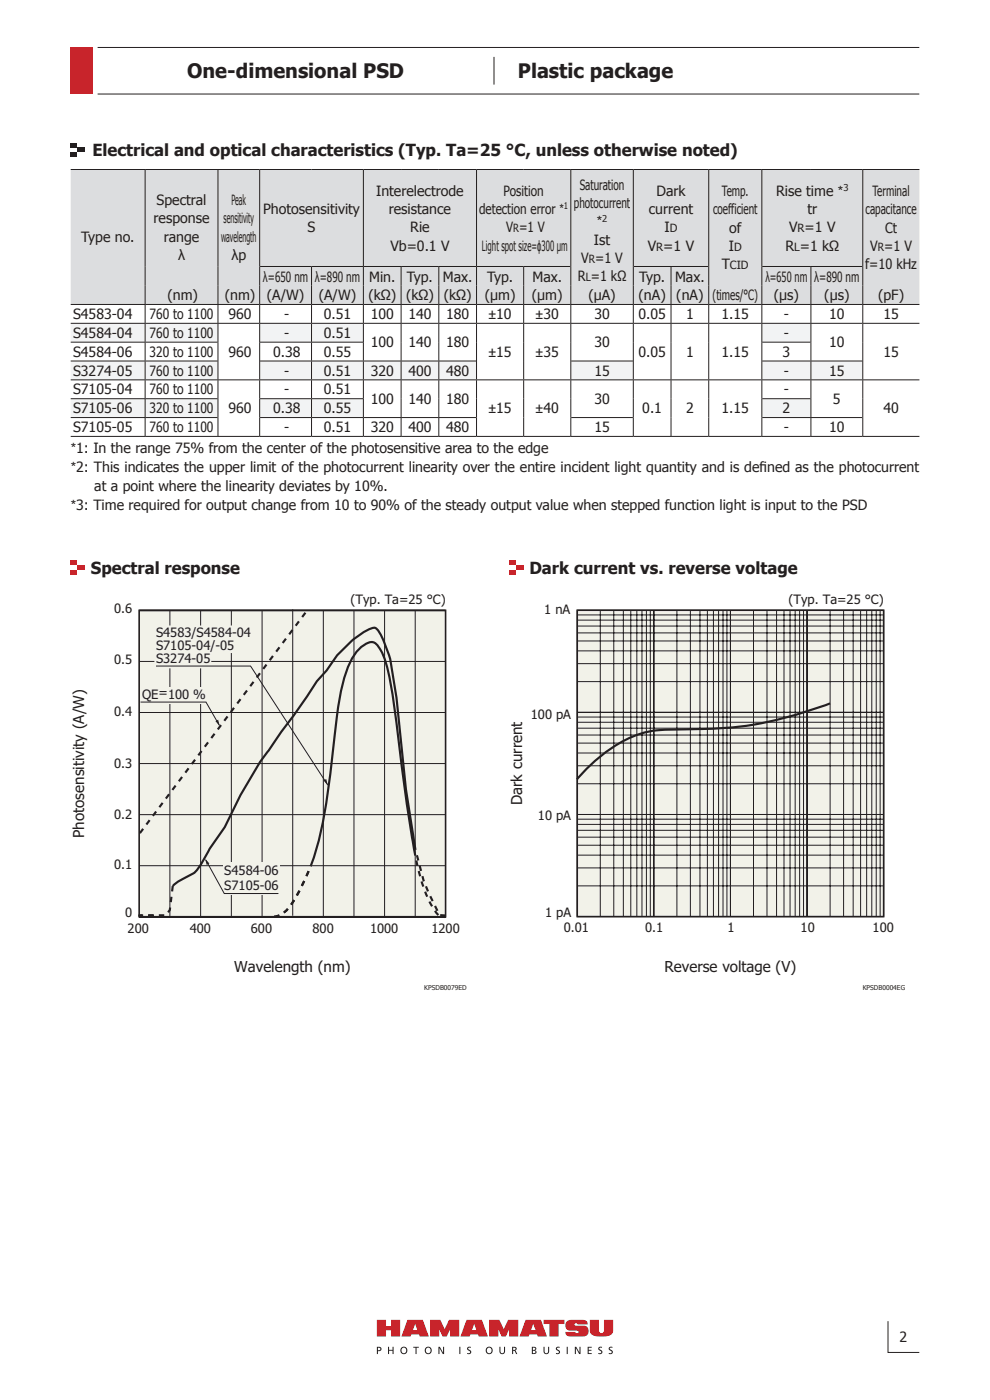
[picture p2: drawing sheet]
<svg xmlns="http://www.w3.org/2000/svg" width="210mm" height="297mm" viewBox="0 0 210 297" stroke-linecap="round" stroke-linejoin="round" font-family="sans-serif">
<g fill="#c8242b">
<path d="M79.9 280h2v1.3h1v-1.3h2v3.5h-2v-1.3h-1v1.3h-2z"/>
<path d="M115.3 280h4.4v.9h-1.2v2.6h-1.9v-2.6h-1.3z"/>
<path d="M91.2 280h2.2l.9 2 .9-2h2.2v3.5h-1.9v-1.5l-.7 1.5h-.9l-.7-1.5v1.5h-2z"/>
<path d="M103.8 280h2.1l1 2 .9-2h2.1v3.5h-1.9v-1.5l-.7 1.5h-.9l-.7-1.5v1.5h-1.9z"/>
<path d="M120.3 280.3l.8-.3h2.5a.92 .92 0 0 1 1.1 1h-2.1a.34 .34 0 0 0-.4-.3 .34 .34 0 0 0-.3 .4l.1 .1a4.3 4.3 0 0 1 2.5 .3 1.23 1.23 0 0 1 .2 1.3 1.23 1.23 0 0 1-1.1 .7h-2.6a.92 .92 0 0 1-1.1-.9h2.1l.4 .2 .3-.1-.1-.4a3.8 3.8 0 0 1-2.3-.3 1.25 1.25 0 0 1 0-1.7z"/>
<path d="M125.1 280h2v2.3a.53 .53 0 0 0 .5 .5 .53 .53 0 0 0 .5-.5v-2.3h2v2.3a1.57 1.57 0 0 1-2 1.2 3.7 3.7 0 0 1-2.7-.5l-.3-.7z"/>
<path d="M86.4 280l-1.3 3.5h2l.1-.4h1.7l.1 .4h2l-1.3-3.5zM88.1 280.9l.4 1.3h-.9z"/>
<path d="M99 280l-1.3 3.5h1.9l.2-.4h1.6l.2 .4h1.9l-1.3-3.5zM100.6 280.9l.5 1.3h-1z"/>
<path d="M111.5 280l-1.3 3.5h1.9l.2-.4h1.6l.2 .4h1.9l-1.3-3.5zM113.1 280.9l.5 1.3h-1z"/>
</g>
<path d="M79.9 285.7l.7 .1 .3 .4a.57 .57 0 0 1-.7 .4v.7h-.3zM80.2 285.9v.5l.4-.1v-.3zM82.3 285.7v1.6h.2v-.7h.8v.7h.2v-1.6h-.2v.7h-.8v-.7zM84.9 286.5a.79 .79 0 0 1 1.5 0 .79 .79 0 0 1-1.5 0zM85.1 286.5a.56 .56 0 0 0 1.1 0 .56 .56 0 0 0-1.1 0zM87.7 285.7v.2h.4v1.4h.3v-1.4h.4v-.2zM90 286.5a.8 .8 0 0 1 1.6 0 .8 .8 0 0 1-1.6 0zM90.3 286.5a.56 .56 0 0 0 1.1 0 .56 .56 0 0 0-1.1 0zM93 285.7v1.6h.2v-1.3l.7 1.3h.3v-1.6h-.2v1.3l-.7-1.3zM97.4 285.7v1.6h.3v-1.6zM99.1 285.9a.55 .55 0 0 0 .5 .7l.1 .4h-.6v.2a.54 .54 0 0 0 .8-.2 .54 .54 0 0 0-.5-.7v-.4h.5v-.2h-.3zM103 286.5a.79 .79 0 0 1 1.5 0 .79 .79 0 0 1-1.5 0zM103.2 286.5a.56 .56 0 0 0 1.1 0 .56 .56 0 0 0-1.1 0zM105.9 285.7v.9a.6 .6 0 0 0 .6 .7 .6 .6 0 0 0 .6-.7v-.9h-.2v1.1l-.1 .2h-.5l-.1-1.3zM108.6 285.7a.7 .7 0 0 1 1 .4l-.3 .4 .4 .8h-.2l-.3-.6-.2-.1h-.2v.7h-.2zM108.8 285.9v.5l.5-.1-.1-.4zM112.8 285.7l.9 .2v.4l-.2 .2 .3 .3-.3 .4-.7 .1zM113 285.9v.5l.5-.1v-.3zM113 286.6v.5l.5-.1v-.4zM115.3 285.7v.9a.6 .6 0 0 0 .6 .7 .6 .6 0 0 0 .6-.7v-.9h-.2l-.1 1.1-.1 .2h-.4l-.2-1.3zM118 285.9a.55 .55 0 0 0 .5 .7v.4h-.6v.2a.54 .54 0 0 0 .9-.2 .54 .54 0 0 0-.6-.7v-.4h.5v-.2h-.3zM120.2 285.7v1.6h.2v-1.6zM121.9 285.7v1.6h.3v-1.3l.7 1.3h.2v-1.6h-.2v1.3l-.7-1.3zM124.7 285.7v1.6h.8v-.2h-.6v-.5h.6v-.2h-.6v-.5h.6v-.2zM127 285.9a.55 .55 0 0 0 .4 .7l.1 .4h-.6v.2a.54 .54 0 0 0 .9-.2 .54 .54 0 0 0-.6-.7v-.4h.5v-.2h-.3zM129.2 285.9a.55 .55 0 0 0 .5 .7v.4h-.6v.2a.54 .54 0 0 0 .9-.2 .54 .54 0 0 0-.6-.7v-.4h.5v-.2h-.3z" fill="#231f20"/>
<path d="M20.7 10.1h174.3M20.7 19.9h174.3M104.8 12.1v5.8" fill="none" stroke="#231f20" stroke-width=".21"/>
<path d="M15 10.1h4.7v9.8h-4.7z" fill="#c8242b"/>
<path d="M188.4 280.3v6.6h6.6" fill="none" stroke="#231f20" stroke-width=".21"/>
<path d="M15 31.3h1.5v1h-1.5z" fill="#fff"/>
<path d="M15 30.3h1.5v1h-1.5z" fill="#231f20"/>
<path d="M16.5 30.3h1.5v1h-1.5z" fill="#fff"/>
<g fill="#231f20">
<path d="M16.5 31.3h1.5v1h-1.5z"/>
<path d="M15 32.3h1.5v1h-1.5z"/>
</g>
<path d="M16.5 32.3h1.5v1h-1.5z" fill="#fff"/>
<g fill="#dcdddf">
<path d="M101.1 36h20v20.5h-20z"/>
<path d="M15 36h15.8v28.6h-15.8zM30.8 36h15.4v24.6h-15.4zM46.2 36h8.9v24.6h-8.9zM55.1 36h22v20.5h-22zM77.1 36h24v20.5h-24zM121.1 36h13.2v24.6h-13.2zM134.3 36h16v20.5h-16zM150.3 36h11.3v24.6h-11.3zM161.6 36h21.4v20.5h-21.4zM183 36h12v24.6h-12zM55.1 56.5h11v8.1h-11zM66.1 56.5h11v8.1h-11zM77.1 56.5h8v8.1h-8zM85.1 56.5h8v8.1h-8zM93.1 56.5h8v8.1h-8zM101.1 56.5h10v8.1h-10zM111.1 56.5h10v8.1h-10zM134.3 56.5h8v8.1h-8zM142.3 56.5h8v8.1h-8zM161.6 56.5h10.4v8.1h-10.4zM172 56.5h11v8.1h-11zM30.8 60.6h15.4v4h-15.4zM46.2 60.6h8.9v4h-8.9zM121.1 60.6h13.2v4h-13.2zM150.3 60.6h11.3v4h-11.3zM183 60.6h12v4h-12z"/>
</g>
<g fill="#f2f3f4">
<path d="M15 68.6h15.8v4h-15.8zM15 76.6h15.8v4h-15.8zM15 84.6h15.8v4h-15.8z"/>
<path d="M30.8 68.6h15.4v4h-15.4zM55.1 68.6h11v4h-11zM66.1 68.6h11v4h-11zM161.6 68.6h10.4v4h-10.4zM30.8 76.6h15.4v4h-15.4zM55.1 76.6h11v4h-11zM66.1 76.6h11v4h-11zM77.1 76.6h8v4h-8zM85.1 76.6h8v4h-8zM93.1 76.6h8v4h-8zM121.1 76.6h13.2v4h-13.2zM161.6 76.6h10.4v4h-10.4zM172 76.6h11v4h-11zM30.8 84.6h15.4v4h-15.4zM55.1 84.6h11v4h-11zM66.1 84.6h11v4h-11zM161.6 84.6h10.4v4h-10.4z"/>
</g>
<g fill="none" stroke="#231f20" stroke-width=".21">
<path d="M15 36h180M30.8 36v28.5M46.2 36v28.5M55.1 36v28.5M77.1 36v20.5M101.1 36v20.5M121.1 36v28.5M134.3 36v28.5M150.3 36v28.5M161.6 36v28.5M183 36v28.5M55.2 56.5h65.8"/>
<path d="M66.1 56.6v7.9M77.1 56.6v7.9M85.1 56.6v7.9M93.1 56.6v7.9M101.1 56.6v7.9M111.1 56.6v7.9M134.4 56.5h15.9M142.3 56.6v7.9M161.7 56.5h21.2M172 56.6v7.9M15 64.6h180M15 68.6h180"/>
<path d="M15 72.6h31.1M15 76.6h31.1M30.8 64.7v3.8M30.8 68.7v3.8M30.8 72.7v3.8M30.8 76.7v3.8M46.2 64.7v3.8M46.2 68.7v11.8M55.1 64.7v3.8M55.1 68.7v11.8M55.2 72.6h21.8M55.2 76.6h45.8"/>
<path d="M66.1 64.7v3.8M66.1 68.7v3.8M66.1 72.7v3.8M66.1 76.7v3.8M77.1 64.7v3.8M77.1 68.7v7.8M77.1 76.7v3.8M85.1 64.7v3.8M85.1 68.7v7.8M85.1 76.7v3.8M93.1 64.7v3.8M93.1 68.7v7.8"/>
<path d="M93.1 76.7v3.8M101.1 64.7v3.8M101.1 68.7v11.8M111.1 64.7v3.8M111.1 68.7v11.8M121.1 64.7v3.8M121.1 68.7v11.8M121.2 76.6h13.1M134.3 64.7v3.8M134.3 68.7v11.8M142.3 64.7v3.8M142.3 68.7v11.8"/>
<path d="M150.3 64.7v3.8M150.3 68.7v11.8M161.6 64.7v3.8M161.6 68.7v11.8M161.7 72.6h10.2M161.7 76.6h21.2M172 64.7v3.8M172 68.7v7.8M172 76.7v3.8M183 64.7v3.8M183 68.7v11.8M15 80.6h180"/>
<path d="M15 84.6h31.1M15 88.6h31.1M15 92.6h180M30.8 80.7v3.8M30.8 84.7v3.8M30.8 88.7v3.8M46.2 80.7v11.8M55.1 80.7v11.8M55.2 84.6h21.8M55.2 88.6h45.8M66.1 80.7v3.8M66.1 84.7v3.8"/>
<path d="M66.1 88.7v3.8M77.1 80.7v7.8M77.1 88.7v3.8M85.1 80.7v7.8M85.1 88.7v3.8M93.1 80.7v7.8M93.1 88.7v3.8M101.1 80.7v11.8M111.1 80.7v11.8M121.1 80.7v11.8M121.2 88.6h13.1M134.3 80.7v11.8"/>
<path d="M142.3 80.7v11.8M150.3 80.7v11.8M161.6 80.7v11.8M161.7 84.6h10.2M161.7 88.6h21.2M172 80.7v7.8M172 88.7v3.8M183 80.7v11.8"/>
</g>
<path d="M15 119.9h1.5v1h-1.5z" fill="#fff"/>
<path d="M15 118.9h1.5v1h-1.5z" fill="#c8242b"/>
<path d="M16.5 118.9h1.5v1h-1.5z" fill="#fff"/>
<g fill="#c8242b">
<path d="M16.5 119.9h1.5v1h-1.5z"/>
<path d="M15 120.9h1.5v1h-1.5z"/>
</g>
<path d="M16.5 120.9h1.5v1h-1.5z" fill="#fff"/>
<path d="M65.9 183.6a88.6 88.6 0 0 0 4-20.8l.2-1.9a99.5 99.5 0 0 1 3.6-21.5l.4-1.1a6.9 6.9 0 0 1 2-3.2 1.78 1.78 0 0 1 1.8 .9 17.8 17.8 0 0 1 2.3 6.8l1.3 8.4 3.9 31.2" fill="none" stroke="#231f20" stroke-width=".46" stroke-dasharray="4.6 .5 .5 .5" stroke-linecap="butt"/>
<path d="M85.4 182.4a20.7 20.7 0 0 0 3.6 9.5 6.1 6.1 0 0 0 5.5 2.6" fill="none" stroke="#231f20" stroke-width=".46" stroke-dasharray="1.1 1.1" stroke-linecap="butt"/>
<path d="M29.5 129.5h65v65h-65z" fill="#f2f2e9"/>
<path d="M29.5 129.5h65v65h-65zM29.5 129.5h65M29.5 194.5h65" fill="none" stroke="#231f20" stroke-width=".34"/>
<g fill="none" stroke="#231f20" stroke-width=".21">
<path d="M36 129.5v65M42.6 129.5v65M49.1 129.5v65M55.6 129.6v65M62.1 129.3v65M68.6 129.6v65M75.1 129.6v65M81.6 129.5v65M88.1 129.5v65M29.5 151.2h65M29.5 140.3h65M29.5 172.8h65"/>
<path d="M29.5 162h65M29.5 183.7h65"/>
</g>
<path d="M32.7 194.2h-3.4M36.6 188l-.6 5-.8 1.2h-5.5M58.1 194.5a5 5 0 0 0 3.5-2.3 42.2 42.2 0 0 0 4.3-8.6M58.1 194.5a4.6 4.6 0 0 0 3.4-2.2 48.8 48.8 0 0 0 4.5-8.7M88.3 182.6a26.1 26.1 0 0 0 4.5 11.4l.5 .5M94.5 194.2l-1.3-.1-2.3-4.6-1.1-2.7-1.7-6.6" fill="none" stroke="#231f20" stroke-width=".46" stroke-dasharray="1.1 1.1" stroke-linecap="butt"/>
<path d="M88.1 181.5l-.5-2.5a495.7 495.7 0 0 1-4-29.6 35.5 35.5 0 0 0-2.9-11.5l-.2-.5a1.82 1.82 0 0 0-2.9-.8 9.5 9.5 0 0 0-4.1 5.8 70.2 70.2 0 0 0-2.6 14.9l-.5 3.7a107.1 107.1 0 0 1-3.9 21.1l-.5 1.5M88.1 180.2l-2-12.8-2-19.4-1.3-8.2a22.3 22.3 0 0 0-2.9-6.4l-.5-.2a13.7 13.7 0 0 0-4.8 2.7l-3.1 3.1-2.2 3.2-2.1 2.3a75.4 75.4 0 0 1-5.8 8.4l-6.2 8.7-4.2 7.1-3.3 6.8-3.2 4.6a20.2 20.2 0 0 1-3.5 5.2l-1.3 .7a9.4 9.4 0 0 0-3.1 2" fill="none" stroke="#231f20" stroke-width=".46"/>
<path d="M30 145.8h14.2v3.6h-14.2z" fill="#f2f2e9"/>
<path d="M29.8 148.9h13.9l2.8 5" fill="none" stroke="#231f20" stroke-width=".21"/>
<path d="M45.7 153l.6-.3 .3 1.3z" fill="#231f20"/>
<path d="M47.3 183.1h12v6.8h-12z" fill="#f2f2e9"/>
<path d="M43.7 182.4l3.9 7.2h11.5" fill="none" stroke="#231f20" stroke-width=".21"/>
<path d="M43.5 182.2l.9 1-.6 .3z" fill="#231f20"/>
<path d="M32.7 132.7h20.7v2.9h-3.5v2.9h-5.1v3.3h-12.1z" fill="#f2f2e9"/>
<path d="M68.6 165.6l.6-.3 .3 1.3z" fill="#231f20"/>
<path d="M33.1 141.3h20.1l16.3 25.3" fill="none" stroke="#231f20" stroke-width=".21"/>
<path d="M29.7 176.7l35.5-47.2" fill="none" stroke="#231f20" stroke-width=".46" stroke-dasharray="1.1 1.1" stroke-linecap="butt"/>
<path d="M108 119.9h1.5v1h-1.5z" fill="#fff"/>
<path d="M108 118.9h1.5v1h-1.5z" fill="#c8242b"/>
<path d="M109.5 118.9h1.5v1h-1.5z" fill="#fff"/>
<g fill="#c8242b">
<path d="M109.5 119.9h1.5v1h-1.5z"/>
<path d="M108 120.9h1.5v1h-1.5z"/>
</g>
<path d="M109.5 120.9h1.5v1h-1.5z" fill="#fff"/>
<path d="M122.4 129.5h65v65h-65z" fill="#f2f2e9" stroke="#231f20" stroke-width=".34"/>
<g fill="none" stroke="#231f20" stroke-width=".21">
<path d="M122.4 138.1h65M122.4 136h65M122.4 134.3h65M122.4 132.8h65M122.4 131.6h65M122.4 130.5h65M122.4 129.5h65v65h-65zM127.3 129.5v65M130.2 129.5v65M132.2 129.5v65M133.8 129.5v65M135.1 129.5v65"/>
<path d="M136.2 129.5v65M137.1 129.5v65M137.9 129.5v65M138.7 129.5v65M143.6 129.5v65M146.4 129.5v65M148.5 129.5v65M150.1 129.5v65M151.3 129.5v65M152.4 129.5v65M153.4 129.5v65M154.2 129.5v65"/>
<path d="M154.9 129.5v65M159.8 129.5v65M162.7 129.5v65M164.7 129.5v65M166.3 129.5v65M167.6 129.5v65M168.7 129.5v65M169.6 129.5v65M170.4 129.5v65M171.2 129.5v65M176.1 129.5v65M178.9 129.5v65"/>
<path d="M181 129.5v65M182.6 129.5v65M183.8 129.5v65M184.9 129.5v65M185.9 129.5v65M186.7 129.5v65M122.4 151.1h65M122.4 159.7h65M122.4 157.6h65M122.4 155.9h65M122.4 154.5h65M122.4 153.2h65"/>
<path d="M122.4 152.1h65M122.4 144.6h65M122.4 140.8h65M122.4 172.8h65M122.4 179.3h65M122.4 177.6h65M122.4 176.1h65M122.4 174.9h65M122.4 173.8h65M122.4 166.3h65M122.4 162.5h65M122.4 187.9h65"/>
<path d="M122.4 184.1h65M122.4 181.4h65"/>
</g>
<path d="M176.1 149.2a80.6 80.6 0 0 1-32.2 5.5 22.3 22.3 0 0 0-16.5 5.8l-2.4 2-2.6 2.8" fill="none" stroke="#231f20" stroke-width=".46"/>
<g font-size="4.2" fill="#231f20">
<text x="39.7" y="16.5">One-dimensional PSD</text>
<text x="109.9" y="16.5">Plastic package</text>
</g>
<g font-size="3.5" fill="#231f20">
<text x="19.6" y="33">Electrical and optical characteristics (Typ. Ta=25 °C, unless otherwise noted)</text>
<text x="19.3" y="121.7">Spectral response</text>
<text x="112.3" y="121.7">Dark current vs. reverse voltage</text>
</g>
<g font-size="3.2" fill="#231f20">
<text x="110.7" y="170.8" transform="rotate(-90 110.7 170.8)">Dark current</text>
<text x="17.8" y="177.7" transform="rotate(-90 17.8 177.7)">Photosensitivity (A/W)</text>
<text x="49.7" y="206.2">Wavelength (nm)</text>
<text x="141" y="206.2">Reverse voltage (V)</text>
</g>
<g font-size="3" fill="#231f20">
<text x="79.8" y="41.5">Interelectrode</text>
<text x="106.8" y="41.5">Position</text>
<text x="123" y="40.3">Saturation</text>
<text x="139.2" y="41.5">Dark</text>
<text x="153.1" y="41.6">Temp.</text>
<text x="164.6" y="41.5">Rise time *</text>
<text x="185.1" y="41.6">Terminal</text>
<text x="32.6" y="47.4">response</text>
<text x="33.2" y="43.5">Spectral</text>
<text x="47.4" y="47.4">sensitivity</text>
<text x="49.1" y="43.5">Peak</text>
<text x="55.8" y="45.4">Photosensitivity</text>
<text x="82.5" y="45.4">resistance</text>
<text x="101.6" y="45.4">detection error *</text>
<text x="121.7" y="44.1">photocurrent</text>
<text x="126.6" y="48">*</text>
<text x="137.6" y="45.4">current</text>
<text x="151.3" y="45.5">coefficient</text>
<text x="171.3" y="45.4">tr</text>
<text x="183.6" y="45.5">capacitance</text>
<text x="17.2" y="51.4">Type no.</text>
<text x="34.8" y="51.3">range</text>
<text x="46.9" y="51.3">wavelength</text>
<text x="65.2" y="49.3">S</text>
<text x="82.8" y="53.2">Vb=0.1 V</text>
<text x="87" y="49.3">Rie</text>
<text x="102.2" y="53.2">Light spot size=ϕ300 µm</text>
<text x="107.4" y="49.3">V =1 V</text>
<text x="126" y="51.9">Ist</text>
<text x="137.4" y="53.2">V =1 V</text>
<text x="141" y="49.3">I</text>
<text x="154.6" y="53.2">I</text>
<text x="154.7" y="49.4">of</text>
<text x="166.6" y="53.2">R =1 kΩ</text>
<text x="167.4" y="49.3">V =1 V</text>
<text x="184.6" y="53.2">V =1 V</text>
<text x="187.8" y="49.4">Ct</text>
<text x="37.8" y="55.2">λ</text>
<text x="49.1" y="55.2">λp</text>
<text x="55.8" y="59.8">λ=650 nm</text>
<text x="66.8" y="59.8">λ=890 nm</text>
<text x="78.3" y="59.8">Min.</text>
<text x="86.3" y="59.8">Typ.</text>
<text x="93.9" y="59.8">Max.</text>
<text x="103.3" y="59.8">Typ.</text>
<text x="112.9" y="59.8">Max.</text>
<text x="122.6" y="59.7">R =1 kΩ</text>
<text x="123.3" y="55.8">V =1 V</text>
<text x="135.6" y="59.8">Typ.</text>
<text x="143.2" y="59.8">Max.</text>
<text x="153.1" y="57.1">T</text>
<text x="162.4" y="59.8">λ=650 nm</text>
<text x="172.7" y="59.8">λ=890 nm</text>
<text x="183.5" y="57.1">f=10 kHz</text>
<text x="35.5" y="63.7">(nm)</text>
<text x="47.7" y="63.7">(nm)</text>
<text x="56.6" y="63.7">(A/W)</text>
<text x="67.6" y="63.7">(A/W)</text>
<text x="78.1" y="63.7">(kΩ)</text>
<text x="86.1" y="63.7">(kΩ)</text>
<text x="94.1" y="63.7">(kΩ)</text>
<text x="102.8" y="63.7">(µm)</text>
<text x="112.8" y="63.7">(µm)</text>
<text x="124.8" y="63.7">(µA)</text>
<text x="135.5" y="63.7">(nA)</text>
<text x="143.5" y="63.7">(nA)</text>
<text x="151.1" y="63.7">(times/°C)</text>
<text x="164.1" y="63.7">(µs)</text>
<text x="174.8" y="63.7">(µs)</text>
<text x="186.3" y="63.7">(pF)</text>
<text x="15.5" y="67.7">S4583-04</text>
<text x="15.5" y="71.7">S4584-04</text>
<text x="31.7" y="67.7">760 to 1100</text>
<text x="31.7" y="71.7">760 to 1100</text>
<text x="48.5" y="67.7">960</text>
<text x="60.3" y="67.7">-</text>
<text x="60.3" y="71.7">-</text>
<text x="68.7" y="67.7">0.51</text>
<text x="68.7" y="71.7">0.51</text>
<text x="78.6" y="67.7">100</text>
<text x="86.6" y="67.7">140</text>
<text x="94.6" y="67.7">180</text>
<text x="103.6" y="67.7">±10</text>
<text x="113.6" y="67.7">±30</text>
<text x="126.1" y="67.7">30</text>
<text x="135.4" y="67.7">0.05</text>
<text x="145.5" y="67.7">1</text>
<text x="153.1" y="67.7">1.15</text>
<text x="166.3" y="67.7">-</text>
<text x="166.3" y="71.7">-</text>
<text x="175.9" y="67.7">10</text>
<text x="187.4" y="67.7">15</text>
<text x="15.5" y="75.7">S4584-06</text>
<text x="31.7" y="75.7">320 to 1100</text>
<text x="48.5" y="75.7">960</text>
<text x="57.9" y="75.7">0.38</text>
<text x="68.7" y="75.7">0.55</text>
<text x="78.6" y="73.7">100</text>
<text x="86.6" y="73.7">140</text>
<text x="94.6" y="73.7">180</text>
<text x="103.6" y="75.7">±15</text>
<text x="113.6" y="75.7">±35</text>
<text x="126.1" y="73.7">30</text>
<text x="135.4" y="75.7">0.05</text>
<text x="145.5" y="75.7">1</text>
<text x="153.1" y="75.7">1.15</text>
<text x="166" y="75.7">3</text>
<text x="175.9" y="73.7">10</text>
<text x="187.4" y="75.7">15</text>
<text x="15.5" y="79.7">S3274-05</text>
<text x="15.5" y="83.7">S7105-04</text>
<text x="31.7" y="79.7">760 to 1100</text>
<text x="31.7" y="83.7">760 to 1100</text>
<text x="60.3" y="79.7">-</text>
<text x="60.3" y="83.7">-</text>
<text x="68.7" y="79.7">0.51</text>
<text x="68.7" y="83.7">0.51</text>
<text x="78.6" y="79.7">320</text>
<text x="86.6" y="79.7">400</text>
<text x="94.6" y="79.7">480</text>
<text x="126.1" y="79.7">15</text>
<text x="166.3" y="83.7">-</text>
<text x="166.3" y="79.7">-</text>
<text x="175.9" y="79.7">15</text>
<text x="15.5" y="87.7">S7105-06</text>
<text x="31.7" y="87.7">320 to 1100</text>
<text x="48.5" y="87.7">960</text>
<text x="57.9" y="87.7">0.38</text>
<text x="68.7" y="87.7">0.55</text>
<text x="78.6" y="85.7">100</text>
<text x="86.6" y="85.7">140</text>
<text x="94.6" y="85.7">180</text>
<text x="103.6" y="87.7">±15</text>
<text x="113.6" y="87.7">±40</text>
<text x="126.1" y="85.7">30</text>
<text x="136.2" y="87.7">0.1</text>
<text x="145.5" y="87.7">2</text>
<text x="153.1" y="87.7">1.15</text>
<text x="166" y="87.7">2</text>
<text x="176.7" y="85.7">5</text>
<text x="187.4" y="87.7">40</text>
<text x="15.5" y="91.7">S7105-05</text>
<text x="31.7" y="91.7">760 to 1100</text>
<text x="60.3" y="91.7">-</text>
<text x="68.7" y="91.7">0.51</text>
<text x="78.6" y="91.7">320</text>
<text x="86.6" y="91.7">400</text>
<text x="94.6" y="91.7">480</text>
<text x="126.1" y="91.7">15</text>
<text x="166.3" y="91.7">-</text>
<text x="175.9" y="91.7">10</text>
<text x="15" y="96.1">*1: In the range 75% from the center of the photosensitive area to the edge</text>
<text x="15" y="100.1">*2: This indicates the upper limit of the photocurrent linearity over the entire incident light quantity and is def</text>
<text x="161.1" y="100.1">ined as the photocurrent</text>
<text x="20" y="104.2">at a point where the linearity deviates by 10%.</text>
<text x="15" y="108.3">*3: Time required for output change from 10 to 90% of the steady output value when stepped function light is input to the PSD</text>
<text x="190.8" y="284.7">2</text>
</g>
<g font-size="2.8" fill="#231f20">
<text x="0" y="74.4">Spectral response</text>
<text x="92" y="74.4">Dark current vs. reverse voltage</text>
<text x="24.2" y="130.1">0.6</text>
<text x="74.4" y="128.2">(Typ. Ta=25 °C)</text>
<text x="115.4" y="130.3">1 nA</text>
<text x="167.3" y="128.2">(Typ. Ta=25 °C)</text>
<text x="33.1" y="135.1">S4583/S4584-04</text>
<text x="33.1" y="137.9">S7105-04/-05</text>
<text x="24.2" y="140.9">0.5</text>
<text x="33.1" y="140.6">S3274-05</text>
<text x="30.1" y="148.3">QE=100 %</text>
<text x="24.2" y="151.9">0.4</text>
<text x="112.6" y="152.4">100 pA</text>
<text x="24.2" y="163">0.3</text>
<text x="24.2" y="173.7">0.2</text>
<text x="114.1" y="173.9">10 pA</text>
<text x="24.2" y="184.4">0.1</text>
<text x="47.6" y="185.6">S4584-06</text>
<text x="47.6" y="188.9">S7105-06</text>
<text x="26.6" y="194.5">0</text>
<text x="27.1" y="197.8">200</text>
<text x="40.3" y="197.8">400</text>
<text x="53.2" y="197.8">600</text>
<text x="66.3" y="197.8">800</text>
<text x="78.5" y="197.8">1000</text>
<text x="91.5" y="197.9">1200</text>
<text x="115.6" y="194.6">1 pA</text>
<text x="119.6" y="197.7">0.01</text>
<text x="136.9" y="197.7">0.1</text>
<text x="154.3" y="197.7">1</text>
<text x="169.8" y="197.7">10</text>
<text x="185.1" y="197.7">100</text>
</g>
<g font-size="2.4" fill="#231f20">
<text x="108.9" y="49.3">R</text>
<text x="139.2" y="53.2">R</text>
<text x="142.1" y="49.3">D</text>
<text x="155.7" y="53.2">D</text>
<text x="168.5" y="53.2">L</text>
<text x="169.2" y="49.3">R</text>
<text x="186.2" y="53.2">R</text>
<text x="124.3" y="59.7">L</text>
<text x="124.9" y="55.8">R</text>
<text x="154.8" y="57.1">CID</text>
</g>
<g font-size="2" fill="#231f20">
<text x="178.9" y="40.5">3</text>
<text x="119.6" y="44.4">1</text>
<text x="127.7" y="47">2</text>
</g>
<g font-size="1.4" fill="#231f20">
<text x="90" y="210.1">KPSDB0079ED</text>
<text x="183" y="210.1">KPSDB0004EG</text>
</g>
</svg>
